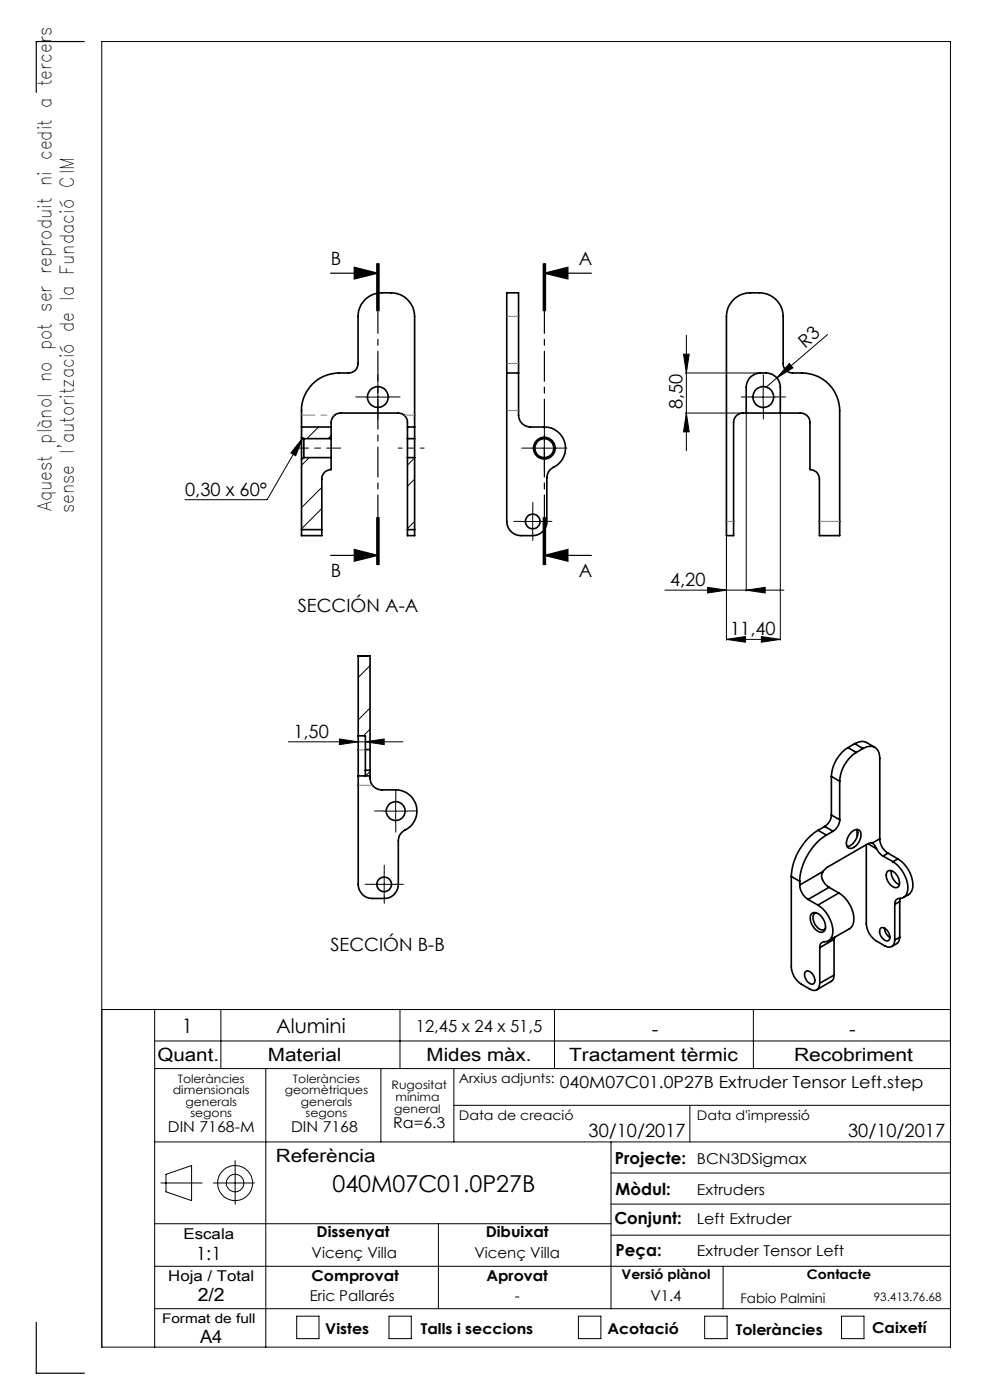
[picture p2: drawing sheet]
<svg xmlns="http://www.w3.org/2000/svg" width="210mm" height="297mm" viewBox="0 0 210 297" stroke-linecap="round" stroke-linejoin="round" font-family="sans-serif">
<g fill="none" stroke="#000" stroke-width=".25">
<path d="M17.9 8.8h-10.2v10.8M70.1 58h10.1M75.1 56.7l5.1 1.3-5.1 1.2zM79.9 55.9v10M80.2 55.9v10M80.4 55.9v10M115.2 55.9v10M115.5 58l5-1.3v2.5zM115.5 58h9.9M115.5 55.9v10M115.7 55.9v10M70.1 117.8h10.1"/>
<path d="M75.1 116.6l5.1 1.2-5.1 1.3zM79.9 109.8v10M80.2 109.8v10M80.4 109.8v10M115.2 109.8v10M115.5 117.8l5-1.2v2.5zM115.5 117.8h9.9M115.5 109.8v10M115.7 109.8v10zM7.7 280.5v10.8h10.2"/>
</g>
<g fill="none" stroke="#000" stroke-width=".21">
<path d="M145 75.1h1.2l-.6 4zM145.4 79.1h15.7M145.6 71.1v24.5M167.4 77.1l.8 .9-3.4 2.2zM175.5 71l-13 11.1M64.2 92.9l-1.5 3.8-1-.6zM64.2 92.9l-7.5 13.1h-17.4M65.6 97.1l-1.6 1.6M67.6 90.6l-2.5 2.5M70.2 92.4l-.6 .7M77.6 84.2h5.1M80.2 81.7v5"/>
<path d="M87.9 97.2l-1.5 1.5M113 95.1h5M115.5 92.6v5M145.4 87.6h12M145.6 87.6l.6 4h-1.2zM158.3 87.8v37.6M159.4 84.2h5M161.9 81.7v5M165.5 87.8v48M68.3 103.4l-4.3 4.3M68.3 107.9l-4.3 4.3M87.9 110.6l-1.5 1.5"/>
<path d="M87.9 101.6l-1.5 1.5M110.5 110.6h5M113 108.1v5M154.1 113.8v22M76.1 139.2h-.1M141 125.2h25.3M150.1 124.6l4 .6-4 .6zM154.1 135.6l4-.6v1.2zM154.1 135.6h11.4M158.3 125.2l4-.6v1.2zM161.5 135l4 .6-4 .6zM61.2 157.4h24.3"/>
<path d="M72 156.8l4 .6-4 .6zM77.5 157.4l4-.6v1.2zM78.5 150.2l-2.5 2.5M78.5 141.2l-2.5 2.5M78.5 154.7l-1.4 1.4M78.5 163.7l-1 .9M81.5 172.1h4.9M83.9 169.6v5M79 187.6h5M81.5 185.1v5M21.6 214.2h180M32.8 214.2v71.6"/>
<path d="M46.8 214.2v12.5M84.8 214.2v12.5M117.6 214.2v12.5M159.8 214.2v12.5M32.8 220.8h168.8M32.8 226.7h168.8M56.4 226.7v59.1M80.8 226.7v15.5M96.3 226.7v15.5M96.3 234.5h105.3M146.3 234.5v7.7M32.8 259.6h96.8"/>
<path d="M32.8 242.2h168.8M34.1 251h8.8M35.2 249.1l5.4-1.8v7.4l-5.4-1.9zM45.3 251h8.7M49.9 246.2v9.3M93 259.6v18M129.6 242.2v35.4M129.6 255.4h72M129.6 248.8h72M32.8 277.6h168.8M32.8 268.6h168.8M62.9 279.2h4.8v4.8h-4.8z"/>
<path d="M82.5 279.2h4.7v4.8h-4.7zM122.7 279.2h4.8v4.8h-4.8zM129.6 262h72M149.5 279.2h4.7v4.8h-4.7zM153.4 268.6v9M178.5 279.2h4.8v4.8h-4.8zM21.6 285.8h180v-277h-180v277"/>
<circle cx="49.9" cy="251" r="3.7"/>
<circle cx="49.9" cy="251" r="1.86"/>
</g>
<g fill="none" stroke="#000" stroke-width=".21" stroke-dasharray="15.2 1.3 1.3 1.3">
<path d="M77.7 84.2h-2.2M80.2 81.7v-2.2M80.2 86.7v2.2M82.7 84.2h2.2M113 95.1h-2.3M115.5 92.6v-2.3M115.5 97.6v2.3M118 95.1h2.3M159.4 84.2h-2.2M161.9 81.7v-2.2M161.9 86.7v2.2M164.4 84.2h2.2"/>
<path d="M110.5 110.6h-1.5M113 108.1v-1.5M113 113.1v1.6M115.5 110.6h1.6M81.5 172h-2M84 169.5v-2M84 174.5v2M86.5 172h2M79 187.6h-1.5M81.5 185.1v-1.6M81.5 190.1v1.5M84 187.6h1.6"/>
</g>
<path d="M62.5 95.1h9.8" fill="none" stroke="#000" stroke-width=".21" stroke-dasharray="15.2 1.3 1.3 1.3" stroke-dashoffset="12.3"/>
<path d="M84.5 95.1h5.5" fill="none" stroke="#000" stroke-width=".21" stroke-dasharray="15.2 1.3 1.3 1.3" stroke-dashoffset="14.4"/>
<path d="M80.2 55.9v63.9M115.5 55.9v63.9" fill="none" stroke="#000" stroke-width=".25" stroke-dasharray="6.3 1.3 1.3 1.3" stroke-dashoffset="1.7"/>
<g fill="#000">
<path d="M64.2 92.9l-1.5 3.8-1-.6zM167.4 77.1l.8 .9-3.4 2.2z"/>
<path d="M75.1 56.7l5.1 1.3-5.1 1.2zM75.1 116.6l5.1 1.2-5.1 1.3z"/>
<path d="M115.5 58l5-1.3v2.5zM115.5 117.8l5-1.2v2.5z"/>
<path d="M145 75.1h1.2l-.6 4zM145.6 87.6l.6 4h-1.2z"/>
<path d="M161.5 135l4 .6-4 .6zM154.1 135.6l4-.6v1.2zM158.3 125.2l4-.6v1.2zM150.1 124.6l4 .6-4 .6z"/>
<path d="M72 156.8l4 .6-4 .6zM77.5 157.4l4-.6v1.2z"/>
</g>
<g fill="none" stroke="#000" stroke-width=".35">
<path d="M107.5 79.1v31.5a3 3 0 0 0 3 3h2.5a3 3 0 0 0 3-3v-9.2a2.68 2.68 0 0 1 1.9-2.5 4.5 4.5 0 0 0 1.9-5.1 4.5 4.5 0 0 0-4.3-3.2h-3a2.71 2.71 0 0 1-2.5-3.5v-8M107.5 79.1v-17h2.5v17M107.5 79.1h2.5M155.6 63.6l.9-.7 .9-.5a9.6 9.6 0 0 1 4.3-.2 5.1 5.1 0 0 1 4.4 4.9v10a1.97 1.97 0 0 0 2 2 9 9 0 0 1 8.1 2.9 8.1 8.1 0 0 1 1.9 5.1v26.5h-4.3v-12a1.97 1.97 0 0 0-2-2v-10a1.97 1.97 0 0 0-2-2h-12.2a1.97 1.97 0 0 0-2 2v24h-1.5v-46.5l.1-1.1 .4-1.1zM64 92.8v4.6M64 90.6v-1.4a9.8 9.8 0 0 1 1.4-6.7 7.8 7.8 0 0 1 6.5-3.4h2a1.97 1.97 0 0 0 2.1-2v-10a5 5 0 0 1 5-5 7 7 0 0 1 4.6 .8 5.1 5.1 0 0 1 2.3 4.2v23.5M64 90.6h6.2M64 92.8l.5 .3M64 90.6v2.2M64 97.4v15M64.5 93.1v4M64.5 97.1h5.7"/>
<path d="M64.5 93.1h5.7M64.5 97.1l-.5 .3M70.2 93.1v4M70.2 97.1v2.5a1.97 1.97 0 0 0-1.9 2v10.8M70.2 90.6v-.2a2.23 2.23 0 0 1 1.9-2.8h12.4a2.11 2.11 0 0 1 1.9 2.7v.3M70.2 90.6v2.5M86.4 93.1v4M86.4 90.6h1.5M86.4 90.6v2.5M86.4 97.1v15.3M86.4 97.1h1.5M86.4 93.1h1.5"/>
<path d="M87.9 93.1v4M87.9 90.6v2.5M87.9 97.1v15.3M158.3 87.6v-5.5a3 3 0 0 1 3-3 3.4 3.4 0 0 1 4.1 2.2l.1 .8v5.5M64 112.4v1.2h4.3v-1.2M64 112.4h4.3M86.4 112.4v1.2h1.5v-1.2M86.4 112.4h1.5M76 139.1v.1M76 139.2v16.9M76 139.1h2.5M78.5 139.1v.1"/>
<path d="M78.5 139.2v19.8M76 156.1v8.5M76 156.1h1.5v2.9M77.5 159v4.4M77.5 159h1M78.5 159v4.4M179.9 158.6a7.6 7.6 0 0 0-3.5 6.1M179.9 158.6l1.7 1M181.3 157.8l1.2-.5h.7l2.4 1.2M181.3 157.8l1.8 1M181.3 157.8l-1.4 .8M181.6 159.6a7.6 7.6 0 0 0-3.5 6.1"/>
<path d="M183.1 158.8a2.17 2.17 0 0 1 2.5-.3 2.17 2.17 0 0 1 1 2.3v17.1M183.1 158.8l-1.5 .8M76 164.6v23a3 3 0 0 0 3 3h2.5a2.93 2.93 0 0 0 3-3v-9.2a2.7 2.7 0 0 1 1.8-2.5 4.5 4.5 0 0 0 2-5.1 4.5 4.5 0 0 0-4.4-3.2h-2.9a2.52 2.52 0 0 1-2.5-2.9v-.1M76 164.6h2.5M77.5 163.4v1.2M77.5 163.4h1M78.5 163.4v1.2M173.5 176.1a12.5 12.5 0 0 0-5.6 9.8M173.5 176.1l1.8 1.1M174.9 175.3l1.8 1.1M174.9 175.3l-1.4 .8M175.3 177.2a12.6 12.6 0 0 0-5.6 9.8"/>
<path d="M176.4 172.9a3 3 0 0 1-1.5 2.4M176.4 164.7l1.7 1M176.4 172.9l1.7 1M176.4 164.7v8.2M176.7 176.4l-1.4 .8M178.1 173.9a3 3 0 0 1-1.4 2.5M178.1 165.7v8.2M180.6 176.6a1.18 1.18 0 0 1 1.9-.1 2.93 2.93 0 0 1-2.2 3.5 1.22 1.22 0 0 1-.6-1.9zM181.8 176a3 3 0 0 1-2.1 3.6M181.9 176.2v1.1M183.8 179.2v16.8a4.7 4.7 0 0 0 2.1 3.6l1.8 1.1a1.31 1.31 0 0 0 1.5 .1 1.31 1.31 0 0 0 .6-1.4M184.1 179l-8.6 5-.9 .9"/>
<path d="M184.1 179l1.8 1.1M185 178.9l-.9 .1M185 178.9l.4 .2 .5 1M186.6 177.9a3.7 3.7 0 0 0 1.8 3.1M186.6 177.9l-1.6 1M167.9 185.9v19.2a4.7 4.7 0 0 0 2.1 3.7l1.8 1a1.29 1.29 0 0 0 1.5 .2 1.29 1.29 0 0 0 .6-1.4M167.9 185.9l1.8 1.1M169.7 187.7a3.8 3.8 0 0 0 1.7 3.1M169.7 187v.7M171.4 190.8l2.1 1.2M172.1 193.9a1.58 1.58 0 0 1 2.3 .8 2.55 2.55 0 0 1 .4 2.9 1.69 1.69 0 0 1-2.3-1.1 2.49 2.49 0 0 1-.4-2.6zM173.1 193.6a1.23 1.23 0 0 0-.5 2 2.02 2.02 0 0 0 2.2 1.6l.3-.2"/>
<path d="M173.5 192a6.7 6.7 0 0 1 3 6.5 1.7 1.7 0 0 1-1.8 1.3l-.7 .5-.1 .7M174.6 184.9a2.38 2.38 0 0 0 .7 2.9l.6 .4M174.6 184.9l-4.9 2.8M175.9 188.2l-4.5 2.6M175.9 188.2l2 1.2M176.9 199.3v7.6M176.9 199.3l-3 1.7M177.1 198.8l-.2 .5M177.9 189.4a6.4 6.4 0 0 1 3 6.9l-.7 .7-4.4 2.6M177.9 189.4l-4.4 2.6M185.9 180.1l.6 .9 .8 .6M186.8 197a1.34 1.34 0 0 1 1.8 1 .98 .98 0 0 1-.5 1.6 2.04 2.04 0 0 1-1.3-2.6z"/>
<path d="M187.3 181.6l2.1 1.2M187.6 196.9a2.29 2.29 0 0 0 1.2 2M188.2 185a1.43 1.43 0 0 1 2.1 .8 1.77 1.77 0 0 1 0 2.5 2.45 2.45 0 0 1-2.3-2.6zM188.4 181l-1.1 .6M188.4 181l2.1 1.2M189.1 184.7a2.93 2.93 0 0 0 1.7 3M189.4 182.8a6.7 6.7 0 0 1 3 6.5 1.89 1.89 0 0 1-2 1.4l-.5 .4-.1 .8M189.8 191.9v7.5M190.5 182.2a6.5 6.5 0 0 1 3 6.5l-.5 .9-1.3 .8M190.5 182.2l-1.1 .6M190.9 198.8l-.4 1.2-1.3 .8M190.9 191.2l-1.1 .7"/>
<path d="M190.9 198.8l-1.1 .6M190.9 191.2v7.6M191 190.6l-.1 .6M170.9 206.2a1.34 1.34 0 0 1 1.8 1 1 1 0 0 1-.5 1.6 2.07 2.07 0 0 1-1.3-2.6zM173.9 201v7.6M176.9 206.9l-.1 .6-.4 .7-3.2 1.8M176.9 206.9l-3 1.7"/>
<circle cx="80.1" cy="84.2" r="2.19"/>
<circle cx="115.5" cy="95.1" r="2.3"/>
<circle cx="115.5" cy="95.1" r="2.01"/>
<circle cx="161.9" cy="84.2" r="2.21"/>
<circle cx="113" cy="110.6" r="1.55"/>
<circle cx="83.9" cy="172.1" r="1.99"/>
<circle cx="81.5" cy="187.6" r="1.55"/>
</g>
<path d="M107.5 77.1h2.5M110 67.1h-2.5M85.7 88.1h2.3M110 87.1h-2.5M155.6 110.6h-1.5M178.1 110.6h-4.3M77.5 159.1h-1.5M79 166.6h-3" fill="none" stroke="#808080" stroke-width=".21" stroke-dasharray="6.3 1.3 1.3 1.3 1.3 1.3"/>
<path d="M64 88.1h7" fill="none" stroke="#808080" stroke-width=".21" stroke-dasharray="6.3 1.3 1.3 1.3 1.3 1.3" stroke-dashoffset="3.5"/>
<text font-size="4.9" x="70.5" y="253">040M07C01.0P27B</text>
<g font-size="4.2">
<text x="38.6" y="219">1</text>
<text x="58.6" y="219.2">Alumini</text>
<text x="138.3" y="219.7">-</text>
<text x="180.1" y="219.7">-</text>
</g>
<g font-size="4">
<text x="10.9" y="108.4" transform="rotate(-90 10.9 108.4)">Aquest plànol no pot ser reproduit ni cedit a tercers</text>
<text x="15.6" y="108.9" transform="rotate(-90 15.6 108.9)">sense l'autorització de la Fundació CIM</text>
</g>
<g font-size="3.9">
<text x="70.2" y="56.2">B</text>
<text x="122.8" y="56.2">A</text>
<text x="170.8" y="74" transform="rotate(-41 170.8 74)">R3</text>
<text x="144.8" y="86.8" transform="rotate(-90 144.8 86.8)">8,50</text>
<text x="39.3" y="105.2">0,30 x 60°</text>
<text x="70.2" y="122.4">B</text>
<text x="122.8" y="122.4">A</text>
<text x="142.1" y="124.4">4,20</text>
<text x="63.2" y="129.9">SECCIÓN A-A</text>
<text x="154.9" y="134.8">11,40</text>
<text x="62.2" y="156.5">1,50</text>
<text x="70.1" y="201.7">SECCIÓN B-B</text>
<text x="33.4" y="225">Quant.</text>
<text x="56.8" y="225">Material</text>
<text x="90.5" y="225">Mides màx.</text>
<text x="120.7" y="225">Tractament tèrmic</text>
<text x="168.4" y="225">Recobriment</text>
<text x="124.8" y="241.3">30/10/2017</text>
<text x="179.9" y="241.3">30/10/2017</text>
<text x="58.5" y="246.5">Referència</text>
<text x="41.6" y="267.2">1:1</text>
<text x="41.9" y="276.1">2/2</text>
<text x="42.4" y="284.9">A4</text>
</g>
<g font-size="3.5">
<text x="88.2" y="218.9">12,45 x 24 x 51,5</text>
<text x="118.7" y="230.7">040M07C01.0P27B Extruder Tensor Left.step</text>
<text x="130.5" y="246.8">Projecte:</text>
<text x="130.6" y="253.4">Mòdul:</text>
<text x="130.3" y="259.8">Conjunt:</text>
<text x="130.6" y="266.4">Peça:</text>
</g>
<g font-size="3.2">
<text x="83.4" y="239.3">Ra=6.3</text>
<text x="35.6" y="240.1">DIN 7168-M</text>
<text x="61.7" y="240.1">DIN 7168</text>
<text x="147.8" y="246.8">BCN3DSigmax</text>
<text x="147.8" y="253.4">Extruders</text>
<text x="38.9" y="262.9">Escala</text>
<text x="67.2" y="262.5">Dissenyat</text>
<text x="103" y="262.5">Dibuixat</text>
<text x="147.8" y="259.8">Left Extruder</text>
<text x="66.1" y="266.8">Vicenç Villa</text>
<text x="100.6" y="266.8">Vicenç Villa</text>
<text x="147.8" y="266.4">Extruder Tensor Left</text>
<text x="35.7" y="271.7">Hoja / Total</text>
<text x="66.1" y="271.7">Comprovat</text>
<text x="103.2" y="271.7">Aprovat</text>
<text x="65.7" y="276.1">Eric Pallarés</text>
<text x="109.2" y="276.1">-</text>
<text x="138" y="276.1">V1.4</text>
<text x="69" y="283.1">Vistes</text>
<text x="89.3" y="283.1">Talls i seccions</text>
<text x="128.8" y="283.1">Acotació</text>
<text x="156.1" y="283.2">Toleràncies</text>
<text x="185" y="282.8">Caixetí</text>
</g>
<g font-size="2.8">
<text x="97.3" y="229.6">Arxius adjunts:</text>
<text x="97.3" y="237.7">Data de creació</text>
<text x="147.8" y="237.7">Data d'impressió</text>
<text x="131.8" y="271.4">Versió plànol</text>
<text x="171.2" y="271.4">Contacte</text>
<text x="34.4" y="280.7">Format de full</text>
<text x="157.1" y="276.3">Fabio Palmini</text>
</g>
<g font-size="2.5">
<text x="36.7" y="232.1">dimensionals</text>
<text x="37.7" y="229.6">Toleràncies</text>
<text x="60.4" y="232.1">geomètriques</text>
<text x="62.1" y="229.6">Toleràncies</text>
<text x="83.1" y="231">Rugositat</text>
<text x="83.9" y="233.5">mínima</text>
<text x="39.4" y="234.6">generals</text>
<text x="40.4" y="237.1">segons</text>
<text x="63.8" y="234.6">generals</text>
<text x="64.8" y="237.1">segons</text>
<text x="83.6" y="236.2">general</text>
<text x="185.4" y="276.1">93.413.76.68</text>
</g>
</svg>
